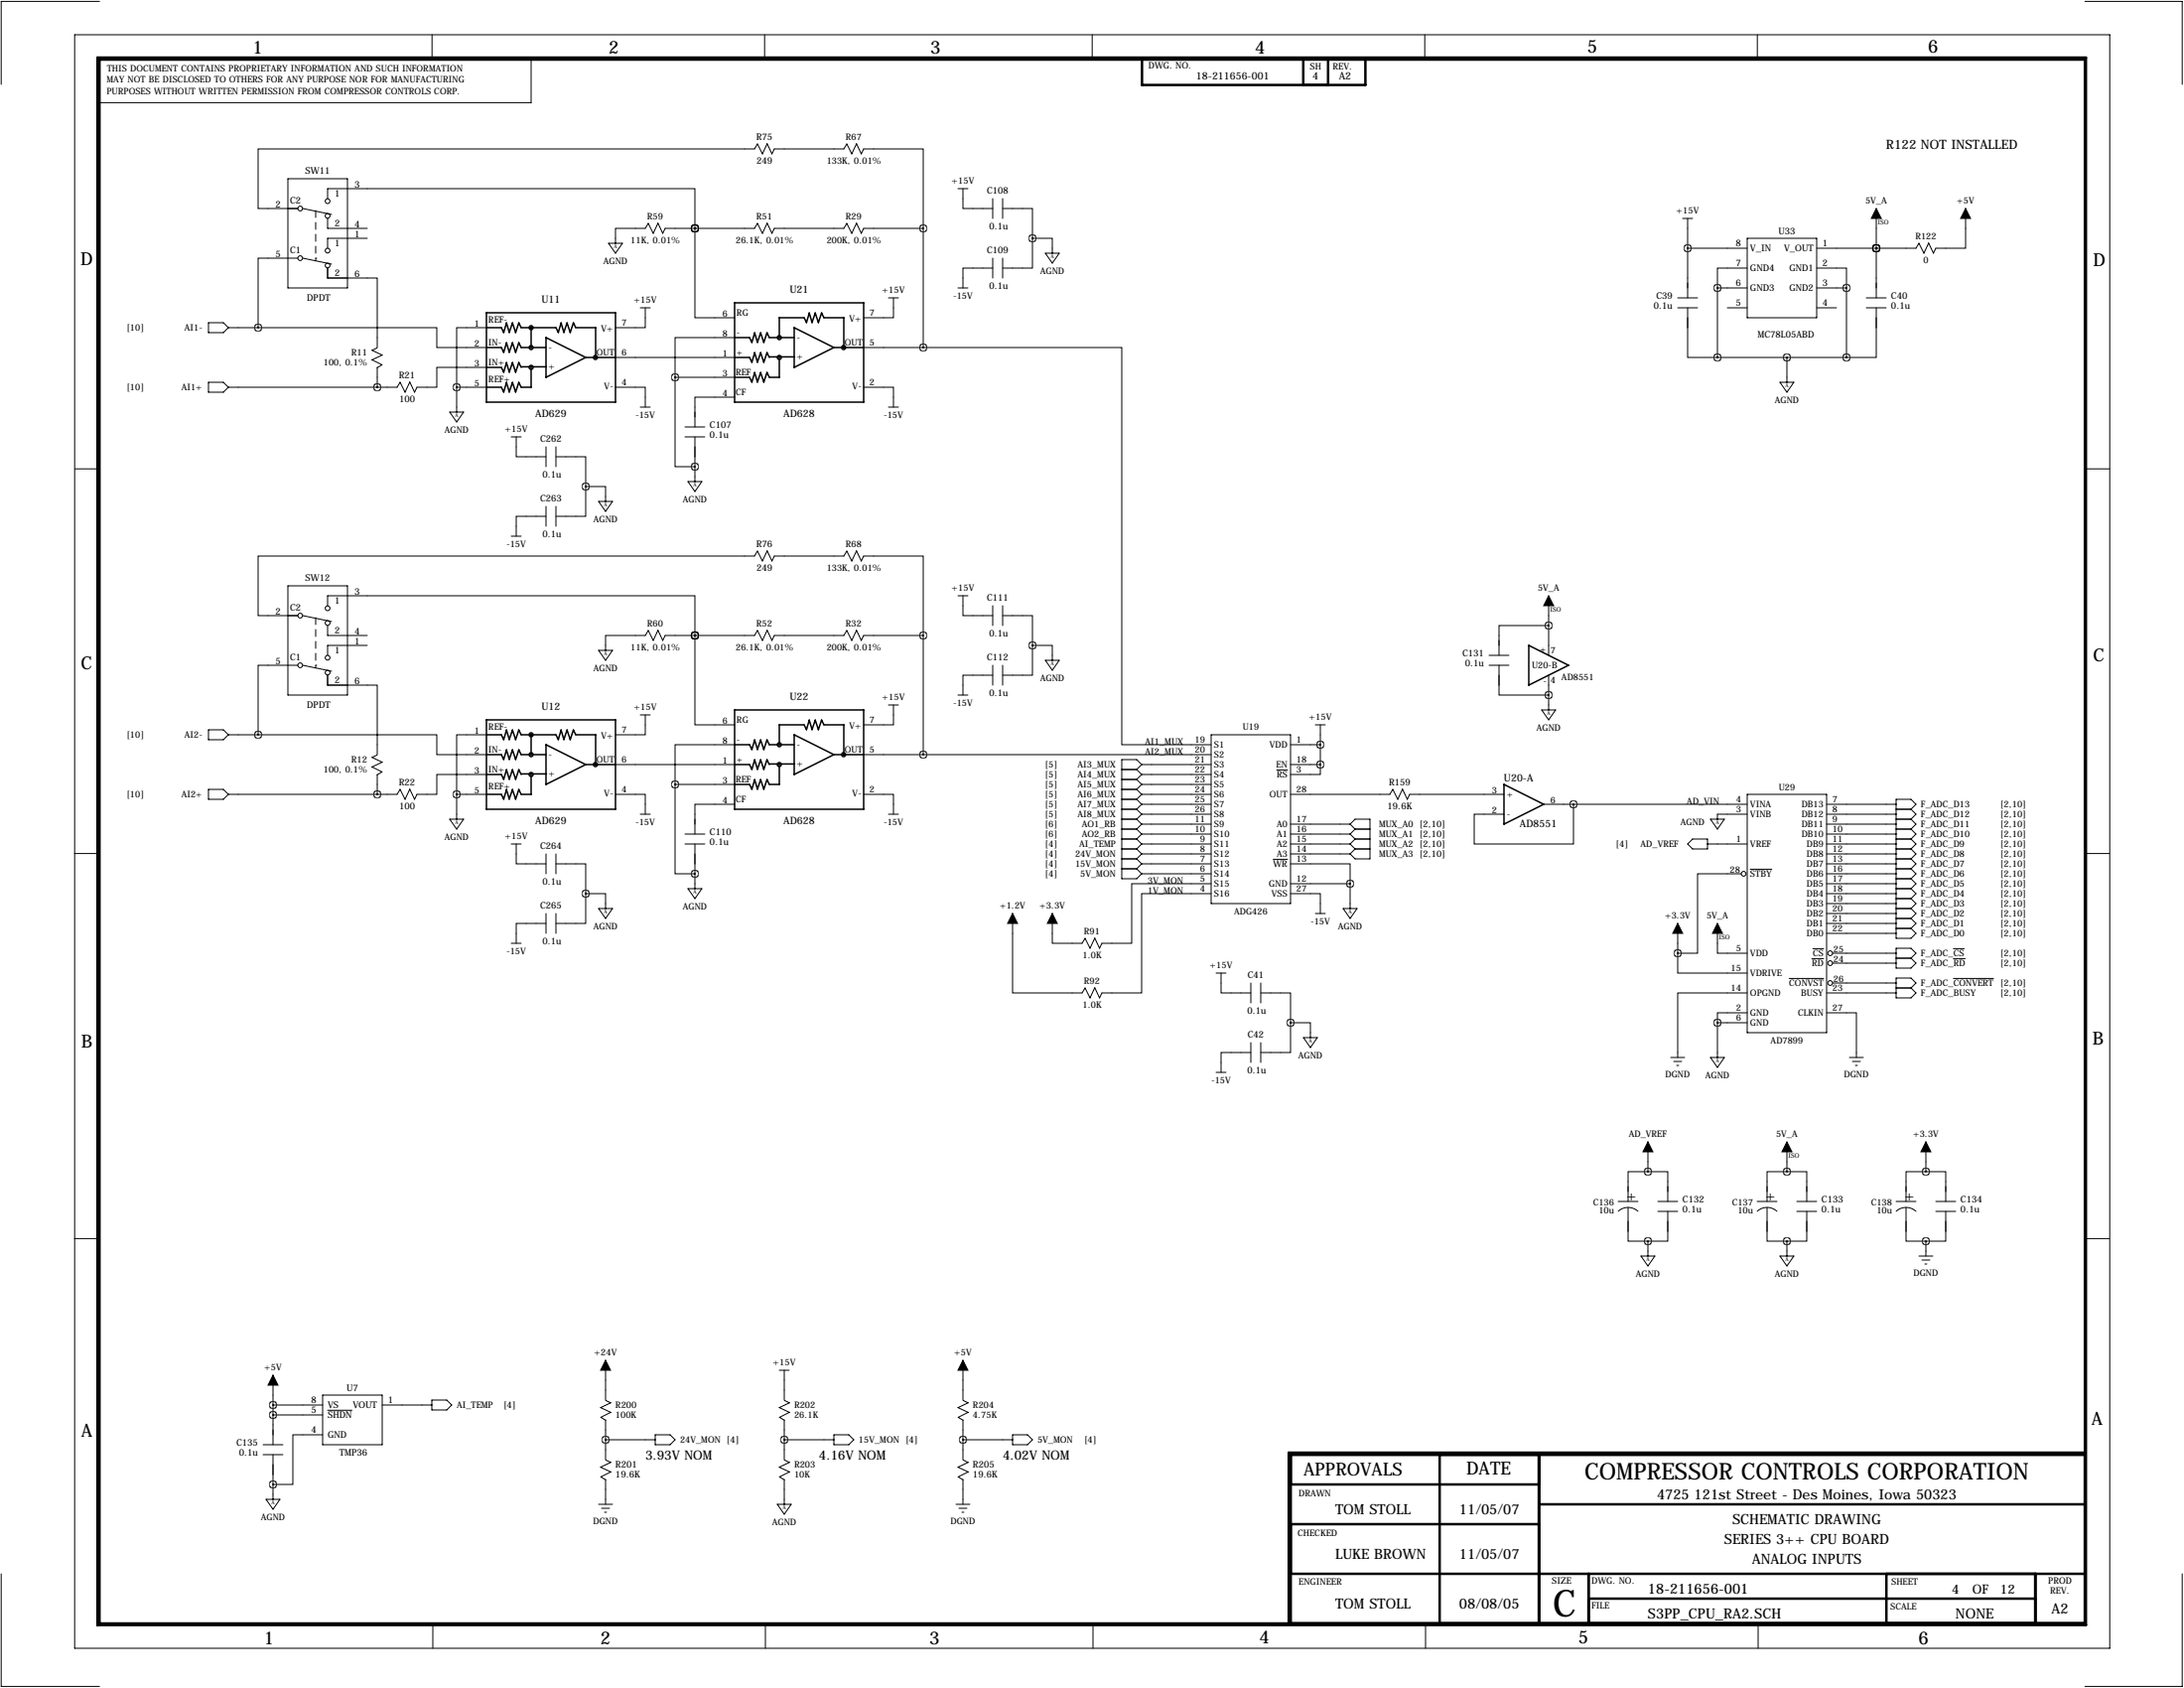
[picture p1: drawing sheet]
<svg xmlns="http://www.w3.org/2000/svg" width="559mm" height="432mm" viewBox="0 0 559 432" stroke-linecap="round" stroke-linejoin="round" font-family="sans-serif">
<g fill="none" stroke="#000" stroke-width=".25">
<path d="M19.1 8.9h520.7v412.7h-520.7zM25.5 .4h-25.2v21.2M110.5 8.9v6.3M143.1 15.2h-7.2v11.1h-110.9M195.6 8.9v6.3M279.5 8.9v6.3M364.5 8.9v6.3M449.6 8.9v6.3M533.5 .4h24.8v21.2M73.7 45.7h15.2v28h-15.2zM76.2 53.3h-10.2v-15.2h127l.8-1.3 1.3 2.6 1.2-2.6 1.2 2.6 .6-1.3h17.8l.8-1.3 1.2 2.6 1.3-2.6 1.2 2.6 .6-1.3h15.2v20.3M77.5 53.3l7.3 1.6"/>
<path d="M80.8 53.8v1.8M80.8 56.9v1.8M80.8 59.9v1.8M83.8 50.8v-2.5h94v10.1M83.8 55.9v2.5h10.2M177.8 58.4v22.9h10.2M177.8 58.4h.1M236.2 58.4h-15.2l-.6 1.3-1.2-2.6-1.3 2.6-1.2-2.6-.8 1.3h-17.8l-.6 1.3-1.2-2.6-1.2 2.6-1.3-2.6-.8 1.3h-22.8l-.6 1.3-1.2-2.6-1.3 2.6-1.2-2.6-.8 1.3h-7.6v3.8M236.2 58.4v30.5M245.1 48.3h2.5M246.4 48.3v5h7.6M254 50.8v5.1"/>
<path d="M256.5 53.3h7.7v7.7M256.5 50.8v5.1M430.5 55.9h2.6M431.8 55.9v20.3M480.1 55.9v20.3M502.9 53.3v10.2h-7.6l-.6 1.3-1.2-2.6-1.2 2.6-1.3-2.6-.8 1.3h-25.4M76.2 66h-10.2v17.8M77.5 66l7.3 1.6M80.8 66h.1M80.8 63v1.8M80.8 66v.8M83.8 68.6v2.5h12.7v17.8"/>
<path d="M94 61h-10.2v2.5M155.7 62.2h3.6l-1.8 2.6zM163.8 78.7h2.6M165.1 78.7v5.1h-7.6M227.3 76.2h2.6M228.6 76.2v5.1h-7.6M245.1 73.7h2.5M254 68.6h-7.6v5.1M254 66v5.1M256.5 66v5.1M264.2 61h5v3.8M264.2 61v7.6h-7.7"/>
<path d="M267.5 64.8h3.5l-1.8 2.5zM429.3 76.2h5M429.3 78.7h5M431.8 78.7v12.7h7.6M431.8 63.5h15.2M439.4 73.7h7.6M439.4 73.7v17.7M442 78.7h5M447 68.6h-7.6v5.1M447 61h17.8v20.3h-17.8zM464.8 68.6h7.6v5.1M464.8 73.7h7.6"/>
<path d="M464.8 78.7h5.1M472.4 73.7v17.7M477.5 76.2h5.1M477.5 78.7h5.1M480.1 78.7v12.7h-7.7M480.1 63.5h.1M53.3 82.6h3.8l1.3 1.2-1.3 1.3h-3.8zM53.3 97.8h3.8l1.3 1.3-1.3 1.2h-3.8zM58.4 83.8h7.6M66 83.8h45.8v5.1h12.7M96.5 89l-1.3 .6 2.6 1.2-2.6 1.2 2.5 1.3-1.2 .8M96.5 94v5.1"/>
<path d="M116.8 99.1h7.7M116.8 99.1v6.3M124.5 94h-12.7v5.1h-5.1l-.6 1.2-1.2-2.6-1.3 2.6-1.2-2.5-.8 1.3h-43.2M124.5 83.8h-7.7v15.3M157.5 99.1h7.6v5M157.5 91.4h30.5M172.7 96.5v22.9h5.1M172.7 96.5h15.3M188 86.4h-15.3v10.1M221 99.1h7.6v5M221 88.9h15.2M236.2 88.9h50.8v101.6h22.9"/>
<path d="M439.4 91.4h33M455.4 97.8h3.6l-1.8 2.5zM457.2 91.4v6.4M19.2 119.9h6.4M115.1 105.4h3.5l-1.8 2.5zM130.8 111.8h2.5M132.1 111.8v5h7.6M139.7 114.3v5.1M142.2 116.8h7.7v7.7M142.2 114.3v5.1M163.8 104.1h2.6M175.3 109.2h5"/>
<path d="M175.3 111.8h5M177.8 111.8v11.4M188 101.6h-10.2v7.6M227.3 104.1h2.6M533.4 119.9h6.4M130.8 137.2h2.5M139.7 132.1h-7.6v5.1M139.7 129.5v5.1M142.2 129.5v5.1M149.9 124.5h5v3.8M149.9 124.5v7.6h-7.7M153.2 128.3h3.5l-1.8 2.5z"/>
<path d="M176 123.2h3.6l-1.8 2.5zM73.7 149.9h15.2v27.9h-15.2zM76.2 157.5h-10.2v-15.3h127l.8-1.2 1.3 2.5 1.2-2.6 1.2 2.6 .6-1.3h17.8l.8-1.2 1.2 2.5 1.3-2.6 1.2 2.6 .6-1.3h15.2v20.4M77.5 157.5l7.3 1.5M80.8 158v1.8M83.8 154.9v-2.5h94v10.2M245.1 152.4h2.5M246.4 152.4v5.1h7.6M254 154.9v5.1M256.5 157.5h7.7v7.6M256.5 154.9v5.1M396.2 154.9v12.7"/>
<path d="M76.2 170.2h-10.2v17.8M77.5 170.2l7.3 1.5M80.8 170.2h.1M80.8 161v1.8M80.8 164.1v1.8M80.8 167.1v1.8M80.8 170.2v.7M83.8 172.7v2.6h12.7v17.7M83.8 160v2.6h10.2M94 165.1h-10.2v2.5M153.2 166.4h3.5l-1.8 2.5zM177.8 162.6h.1"/>
<path d="M177.8 162.6v22.8h10.2M236.2 162.6h-15.2l-.6 1.2-1.2-2.6-1.3 2.6-1.2-2.5-.8 1.3h-17.8l-.6 1.2-1.2-2.6-1.2 2.6-1.3-2.5-.8 1.3h-22.8l-.6 1.2-1.2-2.6-1.3 2.6-1.2-2.5-.8 1.3h-10.2v3.8M236.2 162.6v30.4M245.1 177.8h2.5M254 172.7h-7.6v5.1M254 170.2v5.1M256.5 170.2v5.1M264.2 165.1h5v3.8M264.2 165.1v7.6h-7.7M267.5 168.9h3.5l-1.8 2.5zM381 167.6h5.1M381 170.2h5.1"/>
<path d="M383.5 170.2v7.6h12.7M396.2 160h-12.7v7.6M396.2 172.7v8.9M53.3 186.7h3.8l1.3 1.3-1.3 1.2h-3.8zM58.4 188h7.6M66 188h45.8v5h12.7M96.5 193.1l-1.3 .7 2.6 1.2-2.6 1.2 2.5 1.3-1.2 .7M96.5 198.1v5.1M124.5 198.1h-12.7v5.1h-5.1l-.6 1.3-1.2-2.6-1.3 2.6-1.2-2.6-.8 1.3h-43.2M124.5 188h-7.7v15.2M157.5 195.6h30.5M163.8 182.9h2.6"/>
<path d="M165.1 182.9v5.1h-7.6M188 190.5h-15.3v10.2M221 193h88.9M227.3 180.3h2.6M228.6 180.3v5.1h-7.6M287 196.8h3.8M287 199.4h3.8M290.8 196.8l1.3 1.3M290.8 199.4l1.3 1.3M292.1 195.6h17.8M292.1 198.1h17.8M292.1 195.6l-1.3-1.3h-3.8v30.5h3.8l1.3-1.3"/>
<path d="M292.1 195.6l-1.3 1.2M292.1 198.1l-1.3 1.3M309.9 188h20.3v43.1h-20.3zM326.7 197h2.7M330.2 190.5h7.6M330.2 195.6h7.6M336.5 185.4h2.6M337.8 195.6v2.5h-7.6M337.8 185.4v10.2M394.5 181.6h3.5l-1.8 2.5zM19 218.3h6.5M53.3 201.9h3.8l1.3 1.3-1.3 1.3h-3.8z"/>
<path d="M115.1 209.5h3.5l-1.8 2.6zM116.8 203.2h7.7M116.8 203.2v6.3M130.8 215.9h2.5M132.1 215.9v5.1h7.6M139.7 218.4v5.1M142.2 218.4v5.1M157.5 203.2h7.6v5.1M163.8 208.3h2.6M172.7 200.7v22.8h5.1M172.7 200.7h15.3M175.3 213.4h5"/>
<path d="M175.3 215.9h5M177.8 215.9v11.4M188 205.7h-10.2v7.7M221 203.2h7.6v5.1M227.3 208.3h2.6M287 209.5h3.8M287 212.1h3.8M287 214.6h3.8M287 217.2h3.8M287 219.7h3.8M287 204.5h3.8M287 207h3.8"/>
<path d="M287 201.9h3.8M290.8 209.5l1.3 1.3M290.8 212.1l1.3 1.3M290.8 214.6l1.3 1.3M290.8 217.2l1.3 1.2M290.8 219.7l1.3 1.3M290.8 201.9l1.3 1.3M290.8 204.5l1.3 1.2M290.8 207l1.3 1.3M292.1 200.7h17.8M292.1 203.2h17.8M292.1 205.7h17.8"/>
<path d="M292.1 208.3h17.8M292.1 210.8h17.8M292.1 213.4h17.8M292.1 215.9h17.8M292.1 218.4h17.8M292.1 210.8l-1.3 1.3M292.1 213.4l-1.3 1.2M292.1 215.9l-1.3 1.3M292.1 218.4l-1.3 1.3M292.1 200.7l-1.3 1.2M292.1 203.2l-1.3 1.3M292.1 205.7l-1.3 1.3"/>
<path d="M292.1 208.3l-1.3 1.2M325.7 219.8h3.7M330.2 203.2h25.4l.8-1.3 1.2 2.6 1.3-2.6 1.2 2.6 .6-1.3h24.1M330.2 210.8h15.2M330.2 213.4h15.2M330.2 215.9h15.2M330.2 218.4h15.2M345.4 210.8l1.3-1.3h3.8v10.2h-3.8l-1.3-1.3M345.4 210.8l1.3 1.3M345.4 213.4l1.3 1.2M345.4 215.9l1.3 1.3M346.7 212.1h3.8"/>
<path d="M346.7 212.1l-1.3 1.3M346.7 214.6h3.8M346.7 214.6l-1.3 1.3M346.7 217.2h3.8M346.7 217.2l-1.3 1.2M395 205.7h52M402.6 205.7v10.2h-25.4v-7.6h7.6M433.1 214.6h3.8v2.6h-3.8l-1.3-1.3zM436.9 215.9h10.1M437.6 209.5h3.6l-1.8 2.6zM447 203.2h20.4v61h-20.4zM447 208.3h-7.6v1.2"/>
<path d="M467.4 205.7h17.7M467.4 208.3h17.7M467.4 210.8h17.7M467.4 213.4h17.7M467.4 215.9h17.7M467.4 218.4h17.7M485.1 209.5h3.8M485.1 212.1h3.8M485.1 214.6h3.8M485.1 217.2h3.8M485.1 219.7h3.8M485.1 207h3.8"/>
<path d="M488.9 207l1.3-1.3-1.3-1.2h-3.8v35.5h3.8l1.3-1.2-1.3-1.3M488.9 207l1.3 1.3-1.3 1.2M488.9 209.5l1.3 1.3-1.3 1.3M488.9 212.1l1.3 1.3-1.3 1.2M488.9 214.6l1.3 1.3-1.3 1.3M488.9 217.2l1.3 1.2-1.3 1.3M488.9 219.7l1.3 1.3-1.3 1.2M533.3 218.3h6.4M139.7 236.2h-7.6v5.1M139.7 233.7v5.1M142.2 221h7.7v7.6M142.2 233.7v5.1"/>
<path d="M149.9 228.6h5v3.8M149.9 228.6v7.6h-7.7M153.2 232.4h3.5l-1.8 2.5zM176 227.3h3.6l-1.8 2.6zM287 222.2h3.8M290.8 222.2l1.3 1.3M292.1 221h17.8M292.1 223.5h17.8M292.1 221l-1.3 1.2M309.9 228.6h-17.8v25.4h-10.2l-.6 1.3-1.2-2.6-1.2 2.6-1.3-2.6-.7 1.3h-17.8v-20.3M309.9 226.1h-20.3v15.2h-7.7l-.6 1.3-1.2-2.6-1.2 2.6-1.3-2.6-.7 1.3h-7.7v-7.6M330.2 221h15.2v5.1"/>
<path d="M330.2 228.6h7.6v5.1M330.2 226.1h15.2M336.5 233.7h2.6M343.7 232.4h3.5l-1.8 2.5zM345.4 226.1v6.3M429.3 236.2v7.6M439.4 238.8v5h7.6M445.5 223.5h-11.2v20.3h-5M447.8 222.4h5.5M467.4 231.1h17.7M467.4 221h17.7M467.4 223.5h17.7"/>
<path d="M467.4 226.1h17.7M467.4 228.6h17.7M467.4 233.7h17.7M467.4 236.2h17.7M467.4 238.8h17.7M485.1 232.4h3.8M485.1 222.2h3.8M485.1 224.8h3.8M485.1 227.3h3.8M485.1 229.9h3.8M485.1 234.9h3.8M485.1 237.5h3.8"/>
<path d="M488.9 222.2l1.3 1.3-1.3 1.3M488.9 224.8l1.3 1.3-1.3 1.2M488.9 227.3l1.3 1.3-1.3 1.3M488.9 229.9l1.3 1.2-1.3 1.3M488.9 232.4l1.3 1.3-1.3 1.2M488.9 234.9l1.3 1.3-1.3 1.3M130.8 241.3h2.5M311.1 248.9h2.6M312.4 248.9v5.1h7.6M320 251.5v5M322.6 254h7.6v7.6M322.6 251.5v5"/>
<path d="M429.3 243.8v5.1h17.7M447 254h-17.7v16.5M447 259.1h-7.6v2.5M457.8 250.3h8.8M463.6 245.2h3M463.8 242.7h2.8M467.4 259.1h7.6v11.4M467.4 254h17.7M468.9 243.8h16.2M468.9 246.4h16.2M468.9 251.5h16.2M485.1 242.6h3.8l1.3 1.2-1.3 1.3 1.3 1.3-1.3 1.2h-3.8z"/>
<path d="M485.1 250.2h3.8l1.3 1.3-1.3 1.2 1.3 1.3-1.3 1.3h-3.8zM485.1 245.1h3.8M485.1 252.7h3.8M499.8 242.7h2.8M499.8 245.2h3M499.8 250.3h10.3M311.1 274.3h2.6M320 269.2h-7.6v5.1M320 266.7v5.1M322.6 266.7v5.1M330.2 261.6h5.1v3.8M330.2 261.6v7.6h-7.6"/>
<path d="M333.5 265.4h3.6l-1.8 2.6zM427.5 270.5h3.5M428.2 271.5h2.1M429 272.5h.5M437.6 270.5h3.6l-1.8 2.5zM439.4 261.6h7.6M439.4 261.6v8.9M473.2 270.5h3.6M474 271.5h2M474.7 272.5h.5M421.6 299.7h-5v7.6M421.6 299.7h5.1v7.6"/>
<path d="M421.6 292.1v7.6M457.2 299.7h5.1v7.6M457.2 299.7h-5.1v7.6M457.2 294.6v5.1M492.8 299.7h5v7.6M492.8 299.7h-5.1v7.6M492.8 292.1v7.6M19 316.8h6.5M414 307.3h5.1M414 309.9a3.7 3.7 0 0 1 5.1 0M416.6 308.9v8.6h5M421.6 317.5v3.8"/>
<path d="M424.2 307.3h5.1M424.2 309.9h5.1M426.7 309.9v7.6h-5.1M449.6 307.3h5.1M449.6 309.9a3.7 3.7 0 0 1 5.1 0M452.1 308.9v8.6h5.1M457.2 317.5v3.8M459.7 307.3h5.1M459.7 309.9h5.1M462.3 309.9v7.6h-5.1M485.1 307.3h5.1M485.2 309.9a3.7 3.7 0 0 1 5 0"/>
<path d="M487.7 308.9v8.6h5.1M492.8 317.5v3.8M495.3 307.3h5.1M495.3 309.9h5.1M497.8 309.9v7.6h-5M533.3 316.8h6.4M419.9 321.3h3.5l-1.8 2.5zM455.4 321.3h3.6l-1.8 2.5zM491 321.3h3.5M491.7 322.3h2.1M492.5 323.3h.5M69.8 359.4h12.7"/>
<path d="M69.8 351.8v17.8M82.5 356.9h15.3v12.7h-15.3zM97.8 359.4h12.7M110.5 358.1h3.8l1.3 1.3-1.3 1.3h-3.8zM154.9 348v10.1M155 358.2l1.3 .7-2.6 1.2 2.6 1.2-2.6 1.3 1.3 .7M199.4 350.5h2.5M200.7 350.5v7.6M200.7 358.2l1.3 .7-2.6 1.2 2.6 1.2-2.6 1.3 1.3 .7M246.4 348v10.1M246.4 358.2l1.3 .7-2.6 1.2 2.6 1.2-2.5 1.3 1.2 .7M67.3 369.6h5.1"/>
<path d="M67.3 372.1h5.1M69.8 361.9h12.7M69.8 372.1v11.4M82.5 367h-7.6v12.7h-5.1M83.8 360.7h6.3M154.9 363.2v10.2M154.9 378.5v6.3M154.9 368.3h12.7M155 373.5l1.3 .6-2.6 1.2 2.6 1.2-2.6 1.3 1.3 .8M167.6 367h3.8l1.3 1.3-1.3 1.3h-3.8zM200.7 363.2v10.2M200.7 378.5v6.3"/>
<path d="M200.7 368.3h12.7M200.7 373.5l1.3 .6-2.6 1.2 2.6 1.2-2.6 1.3 1.3 .8M213.4 367h3.8l1.2 1.3-1.2 1.3h-3.8zM246.4 363.2v10.2M246.4 378.5v6.3M246.4 368.3h12.7M246.4 373.5l1.3 .6-2.6 1.2 2.6 1.2-2.5 1.3 1.2 .8M259.1 367h3.8l1.3 1.3-1.3 1.3h-3.8zM68.1 383.5h3.5l-1.8 2.6zM153.2 384.8h3.5M153.9 385.8h2.1M154.7 386.8h.5"/>
<path d="M198.9 384.8h3.5l-1.7 2.5zM244.6 384.8h3.6M245.4 385.8h2M246.1 386.8h.5M.3 402.6v28.8h25.2M110.7 415.3v6.3M195.8 415.3v6.3M279.7 415.3v6.3M364.7 415.3v6.3M449.8 415.3v6.3M558.3 402.6v28.8h-24.8"/>
<circle cx="76.8" cy="53.3" r=".61"/>
<circle cx="83.8" cy="55.2" r=".61"/>
<circle cx="83.8" cy="51.5" r=".61"/>
<circle cx="76.8" cy="66" r=".61"/>
<circle cx="83.8" cy="64.1" r=".61"/>
<circle cx="83.8" cy="67.9" r=".61"/>
<circle cx="76.8" cy="157.5" r=".61"/>
<circle cx="83.8" cy="155.6" r=".61"/>
<circle cx="83.8" cy="159.4" r=".61"/>
<circle cx="76.8" cy="170.2" r=".61"/>
<circle cx="83.8" cy="172.1" r=".61"/>
<circle cx="83.8" cy="168.2" r=".61"/>
<circle cx="446.1" cy="223.5" r=".61"/>
<circle cx="468.3" cy="243.8" r=".61"/>
<circle cx="468.3" cy="246.4" r=".61"/>
<circle cx="468.3" cy="251.5" r=".61"/>
</g>
<g fill="none" stroke="#000" stroke-width=".63">
<path d="M24.9 14.7h508.8v401h-508.8zM25.5 15.2h508v400.1h-508zM292.2 15h57.2v6.7h-57.2zM333.5 21.7v-6.7h6.3v6.7M330.3 379.7h63.5M368.4 372.1v43.2M393.8 372.1v43.2M533.5 372.1h-203.2v43.2M533.5 371.6h-203.8v43.7M330.3 389.9h63.5M393.8 384.8h139.7M330.3 402.6h203.2"/>
<path d="M406.5 402.6v12.7M406.5 408.9h114.3M482.7 402.6v12.7M520.8 402.6v12.7"/>
</g>
<g fill="none" stroke="#000" stroke-width=".38">
<path d="M188 77.5h33v25.4h-33zM124.5 88.9h3.8l.6 1.2 .7-2.4 .7 2.4 .8-2.4 .8 2.4 .8-2.4 .6 1.2h6.4M124.5 80h33v22.9h-33zM124.5 83.8h3.8l.6 1.2 .7-2.4 .7 2.4 .8-2.4 .8 2.4 .8-2.4 .6 1.2h8.9l.6 1.2 .8-2.4 .7 2.4 .8-2.4 .8 2.4 .8-2.4 .6 1.2h5.1v7.6M124.5 94h3.8l.6 1.2 .7-2.4 .7 2.4 .8-2.4 .8 2.4 .8-2.4 .6 1.2M133.5 93.8h6.3M135.9 94v5.1h-2.6l-.6-1.3-.8 2.5-.8-2.5-.8 2.5-.7-2.5-.7 2.5-.6-1.2h-3.8M135.9 83.8v5.1M139.7 86.4l10.2 5-10.2 5.1zM149.9 91.4h7.6M188 86.4h3.8l.6 1.2 .7-2.5 .7 2.5 .8-2.5 .8 2.5 .8-2.5 .6 1.3h6.4M188 91.4h3.8l.6 1.3 .7-2.5 .7 2.5 .8-2.5 .8 2.5 .8-2.5 .6 1.2"/>
<path d="M197 91.3h6.3M199.4 86.4v-5.1h6.3l.6 1.2 .8-2.4 .7 2.4 .8-2.4 .8 2.4 .8-2.4 .6 1.2h5.1v7.6M199.4 91.4v5.1h-2.6l-.6-1.2-.8 2.4-.8-2.4-.8 2.4-.7-2.4-.7 2.4-.6-1.2h-3.8M203.2 83.8l10.2 5.1-10.2 5.1zM213.4 88.9h7.6M391.2 165.1l10.1 5.1-10.1 5.1zM124.5 193h3.8l.6 1.3 .7-2.5 .7 2.5 .8-2.5 .8 2.5 .8-2.5 .6 1.2h6.4M124.5 184.1h33v22.9h-33zM124.5 188h3.8l.6 1.2 .7-2.5 .7 2.5 .8-2.5 .8 2.5 .8-2.5 .6 1.3h8.9l.6 1.2 .8-2.5 .7 2.5 .8-2.5 .8 2.5 .8-2.5 .6 1.3h5.1v7.6M124.5 198.1h3.8l.6 1.2 .7-2.4 .7 2.4 .8-2.4 .8 2.4 .8-2.4 .6 1.2M133.5 198h6.3M135.9 188v5"/>
<path d="M135.9 198.1v5.1h-2.6l-.6-1.2-.8 2.4-.8-2.4-.8 2.4-.7-2.4-.7 2.4-.6-1.2h-3.8M139.7 190.5l10.2 5.1-10.2 5.1zM149.9 195.6h7.6M188 181.6h33v25.4h-33zM188 190.5h3.8l.6 1.2 .7-2.4 .7 2.4 .8-2.4 .8 2.4 .8-2.4 .6 1.2h6.4M188 195.6h3.8l.6 1.2 .7-2.4 .7 2.4 .8-2.4 .8 2.4 .8-2.4 .6 1.2M197 195.4h6.3M199.4 190.5v-5.1h6.3l.6 1.2 .8-2.4 .7 2.4 .8-2.4 .8 2.4 .8-2.4 .6 1.2h5.1v7.6M199.4 195.6v5.1h-2.6l-.6-1.3-.8 2.5-.8-2.5-.8 2.5-.7-2.5-.7 2.5-.6-1.2h-3.8M203.2 188l10.2 5-10.2 5.1zM213.4 193h7.6M384.8 200.7l10.2 5-10.2 5.1z"/>
<circle cx="135.9" cy="83.8" r=".51"/>
<circle cx="135.9" cy="94" r=".51"/>
<circle cx="135.9" cy="88.9" r=".51"/>
<circle cx="152.3" cy="91.4" r=".51"/>
<circle cx="199.4" cy="86.4" r=".51"/>
<circle cx="199.4" cy="91.4" r=".51"/>
<circle cx="215.8" cy="88.9" r=".51"/>
<circle cx="135.9" cy="198.1" r=".51"/>
<circle cx="135.9" cy="193" r=".51"/>
<circle cx="135.9" cy="188" r=".51"/>
<circle cx="152.3" cy="195.6" r=".51"/>
<circle cx="199.4" cy="195.6" r=".51"/>
<circle cx="199.4" cy="190.5" r=".51"/>
<circle cx="215.8" cy="193" r=".51"/>
</g>
<g fill="#000">
<circle cx="136.2" cy="89.1" r=".19"/>
<circle cx="136.2" cy="84.2" r=".19"/>
<circle cx="199.7" cy="86.6" r=".19"/>
<circle cx="199.7" cy="81.7" r=".19"/>
<circle cx="136.2" cy="188.4" r=".19"/>
<circle cx="136.2" cy="193.2" r=".19"/>
<circle cx="199.7" cy="185.8" r=".19"/>
<circle cx="199.7" cy="190.7" r=".19"/>
</g>
<g fill="#000" stroke="#000" stroke-width=".25">
<path d="M480.1 53.3l1.2 2.6h-2.5zM502.9 53.3l1.3 2.6h-2.6zM396.2 152.4l1.3 2.5h-2.5zM259.1 233.7l1.2 2.5h-2.5zM269.2 233.7l1.3 2.5h-2.5zM429.3 236.2l1.2 2.6h-2.5zM439.4 236.2l1.3 2.6h-2.6zM421.6 292.1l1.3 2.5h-2.5zM457.2 292.1l1.3 2.5h-2.6zM492.8 292.1l1.2 2.5h-2.5zM69.8 351.8l1.3 2.5h-2.5zM154.9 348l1.3 2.5h-2.5z"/>
<path d="M246.4 348l1.2 2.5h-2.5z"/>
</g>
<path d="M177.7 58.4a.1 .1 0 0 0 .2 0 .1 .1 0 0 0-.2 0zM177.7 119.4a.1 .1 0 0 0 .2 0 .1 .1 0 0 0-.2 0zM345.4 226.1a.07 .07 0 0 0 .1 0 .07 .07 0 0 0-.1 0zM429.2 243.8a.07 .07 0 0 0 .1 0 .07 .07 0 0 0-.1 0zM439.4 261.6a.07 .07 0 0 0 .1 0 .07 .07 0 0 0-.1 0zM402.5 205.7a.1 .1 0 0 0 .2 0 .1 .1 0 0 0-.2 0zM66 83.8a.07 .07 0 0 0 .1 0 .07 .07 0 0 0-.1 0zM177.7 58.4a.1 .1 0 0 0 .2 0 .1 .1 0 0 0-.2 0zM96.5 99.1a.07 .07 0 0 0 .1 0 .07 .07 0 0 0-.1 0zM236.2 88.9a.07 .07 0 0 0 .1 0 .07 .07 0 0 0-.1 0zM264.1 61a.07 .07 0 0 0 .1 0 .07 .07 0 0 0-.1 0zM396.2 177.8a.07 .07 0 0 0 .1 0 .07 .07 0 0 0-.1 0zM396.2 160a.07 .07 0 0 0 .1 0 .07 .07 0 0 0-.1 0zM69.8 359.4a.07 .07 0 0 0 .1 0 .07 .07 0 0 0-.1 0zM69.8 361.9a.07 .07 0 0 0 .1 0 .07 .07 0 0 0-.1 0zM69.8 379.7a.07 .07 0 0 0 .1 0 .07 .07 0 0 0-.1 0zM264.1 165.1a.07 .07 0 0 0 .1 0 .07 .07 0 0 0-.1 0zM236.2 193a.07 .07 0 0 0 .1 0 .07 .07 0 0 0-.1 0zM96.5 203.2a.07 .07 0 0 0 .1 0 .07 .07 0 0 0-.1 0zM177.7 162.6a.1 .1 0 0 0 .2 0 .1 .1 0 0 0-.2 0zM66 188a.07 .07 0 0 0 .1 0 .07 .07 0 0 0-.1 0zM177.7 223.5a.1 .1 0 0 0 .2 0 .1 .1 0 0 0-.2 0zM177.7 162.6a.1 .1 0 0 0 .2 0 .1 .1 0 0 0-.2 0zM421.6 299.7a.07 .07 0 0 0 .1 0 .07 .07 0 0 0-.1 0zM421.6 317.5a.07 .07 0 0 0 .1 0 .07 .07 0 0 0-.1 0zM457.1 317.5a.1 .1 0 0 0 .2 0 .1 .1 0 0 0-.2 0zM492.7 317.5a.07 .07 0 0 0 .1 0 .07 .07 0 0 0-.1 0zM457.1 299.7a.1 .1 0 0 0 .2 0 .1 .1 0 0 0-.2 0zM492.7 299.7a.07 .07 0 0 0 .1 0 .07 .07 0 0 0-.1 0zM200.6 368.3a.07 .07 0 0 0 .1 0 .07 .07 0 0 0-.1 0zM246.3 368.3a.07 .07 0 0 0 .1 0 .07 .07 0 0 0-.1 0zM154.9 368.3a.07 .07 0 0 0 .1 0 .07 .07 0 0 0-.1 0zM236.2 58.4a.07 .07 0 0 0 .1 0 .07 .07 0 0 0-.1 0zM236.2 162.6a.07 .07 0 0 0 .1 0 .07 .07 0 0 0-.1 0zM172.7 96.5a.07 .07 0 0 0 .1 0 .07 .07 0 0 0-.1 0zM116.8 99.1a.07 .07 0 0 0 .1 0 .07 .07 0 0 0-.1 0zM172.7 200.7a.07 .07 0 0 0 .1 0 .07 .07 0 0 0-.1 0zM116.8 203.2a.07 .07 0 0 0 .1 0 .07 .07 0 0 0-.1 0zM149.8 124.5a.07 .07 0 0 0 .1 0 .07 .07 0 0 0-.1 0zM149.8 228.6a.07 .07 0 0 0 .1 0 .07 .07 0 0 0-.1 0zM439.4 91.4a.07 .07 0 0 0 .1 0 .07 .07 0 0 0-.1 0zM439.4 73.7a.07 .07 0 0 0 .1 0 .07 .07 0 0 0-.1 0zM431.7 63.5a.1 .1 0 0 0 .2 0 .1 .1 0 0 0-.2 0zM457.1 91.4a.1 .1 0 0 0 .2 0 .1 .1 0 0 0-.2 0zM472.4 73.7a.07 .07 0 0 0 .1 0 .07 .07 0 0 0-.1 0zM472.4 91.4a.07 .07 0 0 0 .1 0 .07 .07 0 0 0-.1 0zM480 63.5a.07 .07 0 0 0 .1 0 .07 .07 0 0 0-.1 0zM480 63.5a.07 .07 0 0 0 .1 0 .07 .07 0 0 0-.1 0zM337.8 190.5a.07 .07 0 0 0 .1 0 .07 .07 0 0 0-.1 0zM337.8 195.6a.07 .07 0 0 0 .1 0 .07 .07 0 0 0-.1 0zM330.1 261.6a.1 .1 0 0 0 .2 0 .1 .1 0 0 0-.2 0z" fill="#000" stroke="#000" stroke-width="1.9"/>
<text font-size="9.6" x="397.3" y="413.5">C</text>
<text font-size="5.9" x="405.4" y="378.5">COMPRESSOR CONTROLS CORPORATION</text>
<g font-size="4.6">
<text x="64.6" y="13.7">1</text>
<text x="155.8" y="13.7">2</text>
<text x="238" y="13.7">3</text>
<text x="321.1" y="13.7">4</text>
<text x="406.1" y="13.5">5</text>
<text x="493.3" y="13.5">6</text>
<text x="20.6" y="67.9">D</text>
<text x="535.6" y="68.1">D</text>
<text x="20.7" y="171.1">C</text>
<text x="535.5" y="169.2">C</text>
<text x="20.8" y="268.1">B</text>
<text x="535.4" y="267.2">B</text>
<text x="535.2" y="364.5">A</text>
<text x="20.8" y="367.5">A</text>
<text x="333.6" y="377.4">APPROVALS</text>
<text x="375.2" y="377.2">DATE</text>
<text x="67.5" y="420.6">1</text>
<text x="153.6" y="420.6">2</text>
<text x="237.8" y="420.6">3</text>
<text x="322.2" y="420.5">4</text>
<text x="403.9" y="420.4">5</text>
<text x="490.9" y="420.6">6</text>
</g>
<g font-size="3.6">
<text x="416.1" y="307.1">+</text>
<text x="451.7" y="307.1">+</text>
<text x="487.3" y="307.1">+</text>
<text x="423.9" y="383.5">4725 121st Street - Des Moines, Iowa 50323</text>
<text x="341.6" y="387.3">TOM STOLL</text>
<text x="373.4" y="387.3">11/05/07</text>
<text x="443.3" y="389.9">SCHEMATIC DRAWING</text>
<text x="441.2" y="395">SERIES 3++ CPU BOARD</text>
<text x="341.6" y="398.8">LUKE BROWN</text>
<text x="373.4" y="398.8">11/05/07</text>
<text x="448.2" y="400">ANALOG INPUTS</text>
<text x="421.6" y="407.7">18-211656-001</text>
<text x="341.6" y="411.5">TOM STOLL</text>
<text x="373.4" y="411.5">08/08/05</text>
<text x="524.9" y="412.7">A2</text>
<text x="421.6" y="414">S3PP_CPU_RA2.SCH</text>
<text x="500.4" y="414">NONE</text>
</g>
<g font-size="3.3">
<text x="482.6" y="38.1">R122 NOT INSTALLED</text>
<text x="165.1" y="373.4">3.93V NOM</text>
<text x="209.5" y="373.4">4.16V NOM</text>
<text x="256.5" y="373.4">4.02V NOM</text>
<text x="499.4" y="407.7">4</text>
<text x="504.7" y="407.7">OF</text>
<text x="511.8" y="407.7">12</text>
</g>
<g font-size="2.6">
<text x="306.1" y="20.3">18-211656-001</text>
<text x="335.8" y="20.3">4</text>
<text x="342.6" y="20.3">A2</text>
<text x="138.6" y="77.5">U11</text>
<text x="202.1" y="74.9">U21</text>
<text x="137" y="106.7">AD629</text>
<text x="200.5" y="106.7">AD628</text>
<text x="202.1" y="179.1">U22</text>
<text x="138.6" y="181.6">U12</text>
<text x="384.8" y="199.9">U20-A</text>
<text x="137" y="210.8">AD629</text>
<text x="200.5" y="210.8">AD628</text>
<text x="388.9" y="211.6">AD8551</text>
</g>
<g font-size="2.4">
<text x="193.5" y="35.8">R75</text>
<text x="193.6" y="41.8">249</text>
<text x="78.1" y="44.4">SW11</text>
<text x="90.7" y="47.9">3</text>
<text x="70.5" y="53">2</text>
<text x="74.2" y="52.1">C2</text>
<text x="85.7" y="50.4">1</text>
<text x="252.5" y="49.5">C108</text>
<text x="85.7" y="58">2</text>
<text x="90.7" y="58.1">4</text>
<text x="253.1" y="58.6">0.1u</text>
<text x="455" y="59.9">U33</text>
<text x="70.5" y="65.7">5</text>
<text x="74.2" y="64.8">C1</text>
<text x="85.7" y="63.1">1</text>
<text x="90.7" y="60.6">1</text>
<text x="252.5" y="64.8">C109</text>
<text x="444.2" y="63">8</text>
<text x="447.8" y="64.3">V_IN</text>
<text x="456.5" y="64.3">V_OUT</text>
<text x="466.3" y="63">1</text>
<text x="85.7" y="70.7">2</text>
<text x="90.7" y="70.8">6</text>
<text x="444.2" y="68.1">7</text>
<text x="447.8" y="69.4">GND4</text>
<text x="457.8" y="69.4">GND1</text>
<text x="466.3" y="68.1">2</text>
<text x="78.5" y="76.8">DPDT</text>
<text x="253.1" y="73.8">0.1u</text>
<text x="423.8" y="76.5">C39</text>
<text x="444.2" y="73.2">6</text>
<text x="447.8" y="74.5">GND3</text>
<text x="457.8" y="74.5">GND2</text>
<text x="466.3" y="73.2">3</text>
<text x="483.9" y="76.5">C40</text>
<text x="423.1" y="78.9">0.1u</text>
<text x="444.2" y="78.2">5</text>
<text x="466.3" y="78.2">4</text>
<text x="483.9" y="78.9">0.1u</text>
<text x="449.7" y="86.2">MC78L05ABD</text>
<text x="102" y="96.7">R21</text>
<text x="102.2" y="102.8">100</text>
<text x="138.2" y="113">C262</text>
<text x="181.6" y="109.5">C107</text>
<text x="181.6" y="111.9">0.1u</text>
<text x="138.8" y="122.1">0.1u</text>
<text x="138.2" y="128.3">C263</text>
<text x="138.8" y="137.3">0.1u</text>
<text x="193.5" y="139.9">R76</text>
<text x="78.1" y="148.6">SW12</text>
<text x="193.6" y="146">249</text>
<text x="85.7" y="154.5">1</text>
<text x="90.7" y="152">3</text>
<text x="252.5" y="153.7">C111</text>
<text x="70.5" y="157.1">2</text>
<text x="74.2" y="156.3">C2</text>
<text x="85.7" y="162.1">2</text>
<text x="85.7" y="167.2">1</text>
<text x="90.7" y="162.2">4</text>
<text x="90.7" y="164.7">1</text>
<text x="253.1" y="162.7">0.1u</text>
<text x="374.2" y="167.9">C131</text>
<text x="70.5" y="169.8">5</text>
<text x="74.2" y="169">C1</text>
<text x="252.5" y="168.9">C112</text>
<text x="374.8" y="170.3">0.1u</text>
<text x="85.7" y="174.8">2</text>
<text x="90.7" y="174.9">6</text>
<text x="253.1" y="177.9">0.1u</text>
<text x="78.5" y="181">DPDT</text>
<text x="102" y="200.9">R22</text>
<text x="355.4" y="200.9">R159</text>
<text x="102.2" y="206.9">100</text>
<text x="355" y="206.9">19.6K</text>
<text x="181.6" y="213.6">C110</text>
<text x="138.2" y="217.2">C264</text>
<text x="181.6" y="216">0.1u</text>
<text x="138.8" y="226.2">0.1u</text>
<text x="138.2" y="232.4">C265</text>
<text x="138.8" y="241.4">0.1u</text>
<text x="319.2" y="250.2">C41</text>
<text x="319.1" y="259.2">0.1u</text>
<text x="319.2" y="265.4">C42</text>
<text x="319.1" y="274.5">0.1u</text>
<text x="430.5" y="307.6">C132</text>
<text x="430.5" y="310">0.1u</text>
<text x="466.1" y="307.6">C133</text>
<text x="466.1" y="310">0.1u</text>
<text x="501.6" y="307.6">C134</text>
<text x="501.6" y="310">0.1u</text>
<text x="79.7" y="358.9">8</text>
<text x="88.7" y="355.9">U7</text>
<text x="99.3" y="358.9">1</text>
<text x="79.7" y="361.4">5</text>
<text x="83.8" y="360.2">VS</text>
<text x="83.8" y="362.8">SHDN</text>
<text x="90.3" y="360.2">VOUT</text>
<text x="60.5" y="369.8">C135</text>
<text x="79.7" y="366.5">4</text>
<text x="83.8" y="367.9">GND</text>
<text x="61.1" y="372.2">0.1u</text>
<text x="86.8" y="372.2">TMP36</text>
<text x="157.5" y="375.5">R201</text>
<text x="248.9" y="375.5">R205</text>
<text x="157.5" y="378">19.6K</text>
<text x="248.9" y="378">19.6K</text>
</g>
<g font-size="2.3">
<text x="293.8" y="17.6">DWG. NO.</text>
<text x="335.2" y="17.7">SH</text>
<text x="341" y="17.7">REV.</text>
<text x="27.3" y="21.1">MAY NOT BE DISCLOSED TO OTHERS FOR ANY PURPOSE NOR FOR MANUFACTURING</text>
<text x="27.4" y="18.3">THIS DOCUMENT CONTAINS PROPRIETARY INFORMATION AND SUCH INFORMATION</text>
<text x="27.3" y="24.2">PURPOSES WITHOUT WRITTEN PERMISSION FROM COMPRESSOR CONTROLS CORP.</text>
<text x="216.4" y="35.8">R67</text>
<text x="211.5" y="41.8">133K, 0.01%</text>
<text x="243.5" y="47">+15V</text>
<text x="477.3" y="52.1">5V_A</text>
<text x="500.7" y="52.1">+5V</text>
<text x="165.6" y="56.1">R59</text>
<text x="193.5" y="56.1">R51</text>
<text x="216.4" y="56.1">R29</text>
<text x="428.9" y="54.6">+15V</text>
<text x="161.4" y="62.1">11K, 0.01%</text>
<text x="188.3" y="62.1">26.1K, 0.01%</text>
<text x="211.5" y="62.1">200K, 0.01%</text>
<text x="490.1" y="61.2">R122</text>
<text x="154.4" y="67.7">AGND</text>
<text x="266.1" y="70.2">AGND</text>
<text x="492.2" y="67.2">0</text>
<text x="162.2" y="77.5">+15V</text>
<text x="225.7" y="74.9">+15V</text>
<text x="243.9" y="76.5">-15V</text>
<text x="121.4" y="83.5">1</text>
<text x="125" y="82.6">REF-</text>
<text x="159" y="83.3">7</text>
<text x="184.9" y="80.9">6</text>
<text x="188.5" y="80.8">RG</text>
<text x="217.3" y="82.3">V+</text>
<text x="222.5" y="80.8">7</text>
<text x="32.4" y="84.6">[10]</text>
<text x="47.2" y="84.6">AI1-</text>
<text x="121.4" y="88.5">2</text>
<text x="125" y="88.4">IN-</text>
<text x="140.4" y="89.6">-</text>
<text x="153.8" y="84.9">V+</text>
<text x="184.9" y="86">8</text>
<text x="188.5" y="85.9">-</text>
<text x="203.9" y="87.1">-</text>
<text x="216.1" y="88.4">OUT</text>
<text x="222.5" y="88.4">5</text>
<text x="82.8" y="93.5">100, 0.1%</text>
<text x="89.9" y="91">R11</text>
<text x="121.4" y="93.6">3</text>
<text x="125" y="93.5">IN+</text>
<text x="140.4" y="94.4">+</text>
<text x="152.6" y="91">OUT</text>
<text x="159" y="90.9">6</text>
<text x="184.9" y="91.1">1</text>
<text x="188.5" y="91">+</text>
<text x="203.9" y="91.9">+</text>
<text x="32.4" y="99.9">[10]</text>
<text x="46.4" y="99.9">AI1+</text>
<text x="121.4" y="98.7">5</text>
<text x="125" y="97.8">REF+</text>
<text x="154.6" y="99.6">V-</text>
<text x="159" y="98.6">4</text>
<text x="184.9" y="96.2">3</text>
<text x="184.9" y="101.2">4</text>
<text x="188.2" y="96.1">REF</text>
<text x="188.2" y="101.1">CF</text>
<text x="218.1" y="99.6">V-</text>
<text x="222.5" y="98.6">2</text>
<text x="162.6" y="107">-15V</text>
<text x="226.1" y="107">-15V</text>
<text x="454.1" y="103.2">AGND</text>
<text x="113.7" y="110.8">AGND</text>
<text x="129.2" y="110.5">+15V</text>
<text x="174.7" y="128.6">AGND</text>
<text x="151.8" y="133.7">AGND</text>
<text x="129.6" y="140">-15V</text>
<text x="216.4" y="139.9">R68</text>
<text x="211.5" y="145.9">133K, 0.01%</text>
<text x="243.5" y="151.1">+15V</text>
<text x="393.5" y="151.1">5V_A</text>
<text x="165.6" y="160.2">R60</text>
<text x="193.5" y="160.2">R52</text>
<text x="216.4" y="160.2">R32</text>
<text x="161.4" y="166.3">11K, 0.01%</text>
<text x="188.3" y="166.3">26.1K, 0.01%</text>
<text x="211.5" y="166.3">200K, 0.01%</text>
<text x="394" y="166.9">+</text>
<text x="396.7" y="167.1">7</text>
<text x="151.8" y="171.8">AGND</text>
<text x="391.9" y="171">U20-B</text>
<text x="399.5" y="174">AD8551</text>
<text x="225.7" y="179.1">+15V</text>
<text x="266.1" y="174.3">AGND</text>
<text x="394.8" y="175.1">-</text>
<text x="396.7" y="174.8">4</text>
<text x="162.2" y="181.6">+15V</text>
<text x="184.9" y="185.1">6</text>
<text x="188.5" y="185">RG</text>
<text x="222.5" y="184.9">7</text>
<text x="243.9" y="180.7">-15V</text>
<text x="334.9" y="184.1">+15V</text>
<text x="32.4" y="188.8">[10]</text>
<text x="47.2" y="188.8">AI2-</text>
<text x="121.4" y="187.6">1</text>
<text x="125" y="186.7">REF-</text>
<text x="153.8" y="189">V+</text>
<text x="159" y="187.5">7</text>
<text x="184.9" y="190.1">8</text>
<text x="188.5" y="190">-</text>
<text x="203.9" y="191.2">-</text>
<text x="217.3" y="186.5">V+</text>
<text x="293" y="190.5">AI1_MUX</text>
<text x="305.7" y="190">19</text>
<text x="310.6" y="191.3">S1</text>
<text x="317.9" y="186.7">U19</text>
<text x="324.8" y="191.3">VDD</text>
<text x="331.7" y="190">1</text>
<text x="393.1" y="187">AGND</text>
<text x="82.8" y="197.7">100, 0.1%</text>
<text x="89.9" y="195.1">R12</text>
<text x="121.4" y="192.7">2</text>
<text x="121.4" y="197.8">3</text>
<text x="125" y="192.6">IN-</text>
<text x="125" y="197.7">IN+</text>
<text x="140.4" y="193.8">-</text>
<text x="152.6" y="195.1">OUT</text>
<text x="159" y="195.1">6</text>
<text x="184.9" y="195.2">1</text>
<text x="188.5" y="195.1">+</text>
<text x="203.9" y="196">+</text>
<text x="216.1" y="192.6">OUT</text>
<text x="222.5" y="192.5">5</text>
<text x="267.3" y="196.4">[5]</text>
<text x="275.7" y="196.4">AI3_MUX</text>
<text x="293" y="193">AI2_MUX</text>
<text x="305.7" y="192.5">20</text>
<text x="305.7" y="195.1">21</text>
<text x="305.7" y="197.6">22</text>
<text x="310.6" y="193.8">S2</text>
<text x="310.6" y="196.4">S3</text>
<text x="326.5" y="196.4">EN</text>
<text x="331.7" y="195.1">18</text>
<text x="331.7" y="197.6">3</text>
<text x="121.4" y="202.8">5</text>
<text x="125" y="202">REF+</text>
<text x="140.4" y="198.6">+</text>
<text x="154.6" y="203.8">V-</text>
<text x="159" y="202.7">4</text>
<text x="184.9" y="200.3">3</text>
<text x="188.2" y="200.2">REF</text>
<text x="218.1" y="203.8">V-</text>
<text x="222.5" y="202.7">2</text>
<text x="267.3" y="198.9">[5]</text>
<text x="267.3" y="201.5">[5]</text>
<text x="275.7" y="198.9">AI4_MUX</text>
<text x="275.7" y="201.5">AI5_MUX</text>
<text x="305.7" y="200.2">23</text>
<text x="305.7" y="202.7">24</text>
<text x="310.6" y="198.9">S4</text>
<text x="310.6" y="201.5">S5</text>
<text x="326.7" y="198.9">RS</text>
<text x="331.7" y="202.7">28</text>
<text x="381.7" y="202.8">3</text>
<text x="455.1" y="202.2">U29</text>
<text x="32.4" y="204">[10]</text>
<text x="46.4" y="204">AI2+</text>
<text x="184.9" y="205.4">4</text>
<text x="188.2" y="205.3">CF</text>
<text x="267.3" y="204">[5]</text>
<text x="267.3" y="206.5">[5]</text>
<text x="267.3" y="209.1">[5]</text>
<text x="275.7" y="204">AI6_MUX</text>
<text x="275.7" y="206.5">AI7_MUX</text>
<text x="275.7" y="209.1">AI8_MUX</text>
<text x="305.7" y="205.2">25</text>
<text x="305.7" y="207.8">26</text>
<text x="310.6" y="204">S6</text>
<text x="310.6" y="206.5">S7</text>
<text x="310.6" y="209.1">S8</text>
<text x="324.8" y="204">OUT</text>
<text x="381.7" y="207.9">2</text>
<text x="385.6" y="204">+</text>
<text x="385.6" y="209.1">-</text>
<text x="396.7" y="205.4">6</text>
<text x="431.6" y="205.7">AD_VIN</text>
<text x="444.2" y="205.2">4</text>
<text x="444.2" y="207.8">3</text>
<text x="447.8" y="206.5">VINA</text>
<text x="447.8" y="209.1">VINB</text>
<text x="460.9" y="206.5">DB13</text>
<text x="460.9" y="209.1">DB12</text>
<text x="468.9" y="205.2">7</text>
<text x="468.9" y="207.8">8</text>
<text x="491.5" y="206.5">F_ADC_D13</text>
<text x="491.5" y="209.1">F_ADC_D12</text>
<text x="511.8" y="206.5">[2,10]</text>
<text x="511.8" y="209.1">[2,10]</text>
<text x="113.7" y="215">AGND</text>
<text x="129.2" y="214.6">+15V</text>
<text x="162.6" y="211.2">-15V</text>
<text x="226.1" y="211.2">-15V</text>
<text x="267.3" y="211.6">[6]</text>
<text x="267.3" y="214.2">[6]</text>
<text x="276.8" y="211.6">AO1_RB</text>
<text x="276.8" y="214.2">AO2_RB</text>
<text x="305.7" y="210.3">11</text>
<text x="305.7" y="212.9">10</text>
<text x="307" y="215.4">9</text>
<text x="310.6" y="211.6">S9</text>
<text x="310.6" y="214.2">S10</text>
<text x="326.7" y="211.6">A0</text>
<text x="326.7" y="214.2">A1</text>
<text x="331.7" y="210.3">17</text>
<text x="331.7" y="212.9">16</text>
<text x="331.7" y="215.4">15</text>
<text x="352.8" y="211.6">MUX_A0 [2,10]</text>
<text x="352.8" y="214.2">MUX_A1 [2,10]</text>
<text x="430" y="211.2">AGND</text>
<text x="444.2" y="215.4">1</text>
<text x="460.9" y="211.6">DB11</text>
<text x="460.9" y="214.2">DB10</text>
<text x="468.9" y="210.3">9</text>
<text x="468.9" y="212.9">10</text>
<text x="468.9" y="215.4">11</text>
<text x="491.5" y="211.6">F_ADC_D11</text>
<text x="491.5" y="214.2">F_ADC_D10</text>
<text x="511.8" y="211.6">[2,10]</text>
<text x="511.8" y="214.2">[2,10]</text>
<text x="267.3" y="216.7">[4]</text>
<text x="267.3" y="219.2">[4]</text>
<text x="267.3" y="221.8">[4]</text>
<text x="275.1" y="219.2">24V_MON</text>
<text x="275.1" y="221.8">15V_MON</text>
<text x="276.1" y="216.7">AI_TEMP</text>
<text x="307" y="217.9">8</text>
<text x="307" y="220.5">7</text>
<text x="310.6" y="216.7">S11</text>
<text x="310.6" y="219.2">S12</text>
<text x="310.6" y="221.8">S13</text>
<text x="325.7" y="221.8">WR</text>
<text x="326.7" y="216.7">A2</text>
<text x="326.7" y="219.2">A3</text>
<text x="331.7" y="217.9">14</text>
<text x="331.7" y="220.5">13</text>
<text x="352.8" y="216.7">MUX_A2 [2,10]</text>
<text x="352.8" y="219.2">MUX_A3 [2,10]</text>
<text x="413.4" y="216.7">[4]</text>
<text x="419.8" y="216.7">AD_VREF</text>
<text x="447.8" y="216.7">VREF</text>
<text x="462.2" y="216.7">DB9</text>
<text x="462.2" y="219.2">DB8</text>
<text x="462.2" y="221.8">DB7</text>
<text x="468.9" y="217.9">12</text>
<text x="468.9" y="220.5">13</text>
<text x="491.5" y="216.7">F_ADC_D9</text>
<text x="491.5" y="219.2">F_ADC_D8</text>
<text x="491.5" y="221.8">F_ADC_D7</text>
<text x="511.8" y="216.7">[2,10]</text>
<text x="511.8" y="219.2">[2,10]</text>
<text x="511.8" y="221.8">[2,10]</text>
<text x="267.3" y="224.3">[4]</text>
<text x="276.4" y="224.3">5V_MON</text>
<text x="293.7" y="226.1">3V_MON</text>
<text x="307" y="223">6</text>
<text x="307" y="225.6">5</text>
<text x="310.6" y="224.3">S14</text>
<text x="310.6" y="226.9">S15</text>
<text x="324.7" y="226.9">GND</text>
<text x="331.7" y="225.6">12</text>
<text x="442.6" y="223.2">28</text>
<text x="447.8" y="224.3">STBY</text>
<text x="462.2" y="224.3">DB6</text>
<text x="462.2" y="226.9">DB5</text>
<text x="468.9" y="223">16</text>
<text x="468.9" y="225.6">17</text>
<text x="491.5" y="224.3">F_ADC_D6</text>
<text x="491.5" y="226.9">F_ADC_D5</text>
<text x="511.8" y="224.3">[2,10]</text>
<text x="511.8" y="226.9">[2,10]</text>
<text x="174.7" y="232.8">AGND</text>
<text x="255.8" y="232.4">+1.2V</text>
<text x="265.9" y="232.4">+3.3V</text>
<text x="293.7" y="228.6">1V_MON</text>
<text x="307" y="228.1">4</text>
<text x="310.6" y="229.4">S16</text>
<text x="325.4" y="229.4">VSS</text>
<text x="331.7" y="228.1">27</text>
<text x="462.2" y="229.4">DB4</text>
<text x="462.2" y="231.9">DB3</text>
<text x="468.9" y="228.1">18</text>
<text x="468.9" y="230.6">19</text>
<text x="468.9" y="233.2">20</text>
<text x="491.5" y="229.4">F_ADC_D4</text>
<text x="491.5" y="231.9">F_ADC_D3</text>
<text x="511.8" y="229.4">[2,10]</text>
<text x="511.8" y="231.9">[2,10]</text>
<text x="151.8" y="237.8">AGND</text>
<text x="277.4" y="239">R91</text>
<text x="315.8" y="234">ADG426</text>
<text x="335.3" y="236.6">-15V</text>
<text x="342.3" y="237.8">AGND</text>
<text x="426" y="234.9">+3.3V</text>
<text x="436.7" y="234.9">5V_A</text>
<text x="462.2" y="234.5">DB2</text>
<text x="462.2" y="237">DB1</text>
<text x="462.2" y="239.6">DB0</text>
<text x="468.9" y="235.7">21</text>
<text x="468.9" y="238.3">22</text>
<text x="491.5" y="234.5">F_ADC_D2</text>
<text x="491.5" y="237">F_ADC_D1</text>
<text x="491.5" y="239.6">F_ADC_D0</text>
<text x="511.8" y="234.5">[2,10]</text>
<text x="511.8" y="237">[2,10]</text>
<text x="511.8" y="239.6">[2,10]</text>
<text x="129.6" y="244.2">-15V</text>
<text x="277" y="245">1.0K</text>
<text x="444.2" y="243.3">5</text>
<text x="447.8" y="244.6">VDD</text>
<text x="463.8" y="244.6">CS</text>
<text x="469.1" y="243.5">25</text>
<text x="491.5" y="244.6">F_ADC_CS</text>
<text x="511.8" y="244.6">[2,10]</text>
<text x="277.4" y="251.7">R92</text>
<text x="309.5" y="247.6">+15V</text>
<text x="442.9" y="248.4">15</text>
<text x="447.8" y="249.7">VDRIVE</text>
<text x="463.6" y="247.2">RD</text>
<text x="469.1" y="246">24</text>
<text x="469.1" y="251.1">26</text>
<text x="491.5" y="247.2">F_ADC_RD</text>
<text x="511.8" y="247.2">[2,10]</text>
<text x="277" y="257.7">1.0K</text>
<text x="442.9" y="253.5">14</text>
<text x="447.8" y="254.8">OPGND</text>
<text x="457.8" y="252.3">CONVST</text>
<text x="460.8" y="254.8">BUSY</text>
<text x="468.9" y="253.5">23</text>
<text x="491.5" y="252.3">F_ADC_CONVERT [2,10]</text>
<text x="491.5" y="254.8">F_ADC_BUSY</text>
<text x="511.8" y="254.8">[2,10]</text>
<text x="444.2" y="258.6">2</text>
<text x="444.2" y="261.1">6</text>
<text x="447.8" y="259.9">GND</text>
<text x="447.8" y="262.4">GND</text>
<text x="460" y="259.9">CLKIN</text>
<text x="468.9" y="258.6">27</text>
<text x="453" y="267">AD7899</text>
<text x="332.2" y="270.9">AGND</text>
<text x="426.1" y="275.6">DGND</text>
<text x="436.3" y="275.9">AGND</text>
<text x="471.8" y="275.6">DGND</text>
<text x="309.9" y="277.2">-15V</text>
<text x="416.8" y="290.8">AD_VREF</text>
<text x="454.4" y="290.8">5V_A</text>
<text x="489.5" y="290.8">+3.3V</text>
<text x="407.6" y="308.4">C136</text>
<text x="409.1" y="310.5">10u</text>
<text x="443.2" y="308.4">C137</text>
<text x="444.6" y="310.5">10u</text>
<text x="478.7" y="308.4">C138</text>
<text x="480.2" y="310.5">10u</text>
<text x="418.5" y="326.7">AGND</text>
<text x="454.1" y="326.7">AGND</text>
<text x="489.6" y="326.4">DGND</text>
<text x="152" y="346.7">+24V</text>
<text x="244.1" y="346.7">+5V</text>
<text x="67.6" y="350.5">+5V</text>
<text x="197.8" y="349.2">+15V</text>
<text x="116.8" y="360.2">AI_TEMP</text>
<text x="128.8" y="360.2">[4]</text>
<text x="157.5" y="360.2">R200</text>
<text x="157.5" y="362.8">100K</text>
<text x="203.2" y="360.2">R202</text>
<text x="203.2" y="362.8">26.1K</text>
<text x="248.9" y="360.2">R204</text>
<text x="248.9" y="362.8">4.75K</text>
<text x="174" y="369.1">24V_MON [4]</text>
<text x="219.7" y="369.1">15V_MON [4]</text>
<text x="265.4" y="369.1">5V_MON</text>
<text x="277.4" y="369.1">[4]</text>
<text x="203.2" y="375.5">R203</text>
<text x="203.2" y="378">10K</text>
<text x="332.3" y="382.8">DRAWN</text>
<text x="66.8" y="389">AGND</text>
<text x="151.8" y="389.9">DGND</text>
<text x="243.2" y="389.9">DGND</text>
<text x="197.6" y="390.2">AGND</text>
<text x="332" y="392.9">CHECKED</text>
<text x="332.3" y="405.4">ENGINEER</text>
<text x="397.1" y="405.1">SIZE</text>
<text x="407.2" y="405.1">DWG. NO.</text>
<text x="483.9" y="405.4">SHEET</text>
<text x="524.1" y="405.1">PROD</text>
<text x="524.6" y="407.7">REV.</text>
<text x="407.2" y="411.5">FILE</text>
<text x="483.7" y="411.7">SCALE</text>
</g>
<g font-size="1.6">
<text x="480.4" y="57.5">ISO</text>
<text x="396.6" y="156.5">ISO</text>
<text x="439.8" y="240.3">ISO</text>
<text x="457.6" y="296.2">ISO</text>
</g>
<g font-size="1.3">
<text x="157.1" y="63.4">A</text>
<text x="268.8" y="66">A</text>
<text x="456.8" y="99">A</text>
<text x="116.4" y="106.6">A</text>
<text x="177.4" y="124.4">A</text>
<text x="154.5" y="129.5">A</text>
<text x="154.5" y="167.6">A</text>
<text x="268.8" y="170.1">A</text>
<text x="395.8" y="182.8">A</text>
<text x="116.4" y="210.7">A</text>
<text x="439" y="210.7">A</text>
<text x="154.5" y="233.6">A</text>
<text x="177.4" y="228.5">A</text>
<text x="345" y="233.6">A</text>
<text x="334.9" y="266.6">A</text>
<text x="439" y="271.7">A</text>
<text x="421.2" y="322.5">A</text>
<text x="456.8" y="322.5">A</text>
<text x="69.4" y="384.7">A</text>
<text x="200.2" y="386">A</text>
</g>
</svg>
